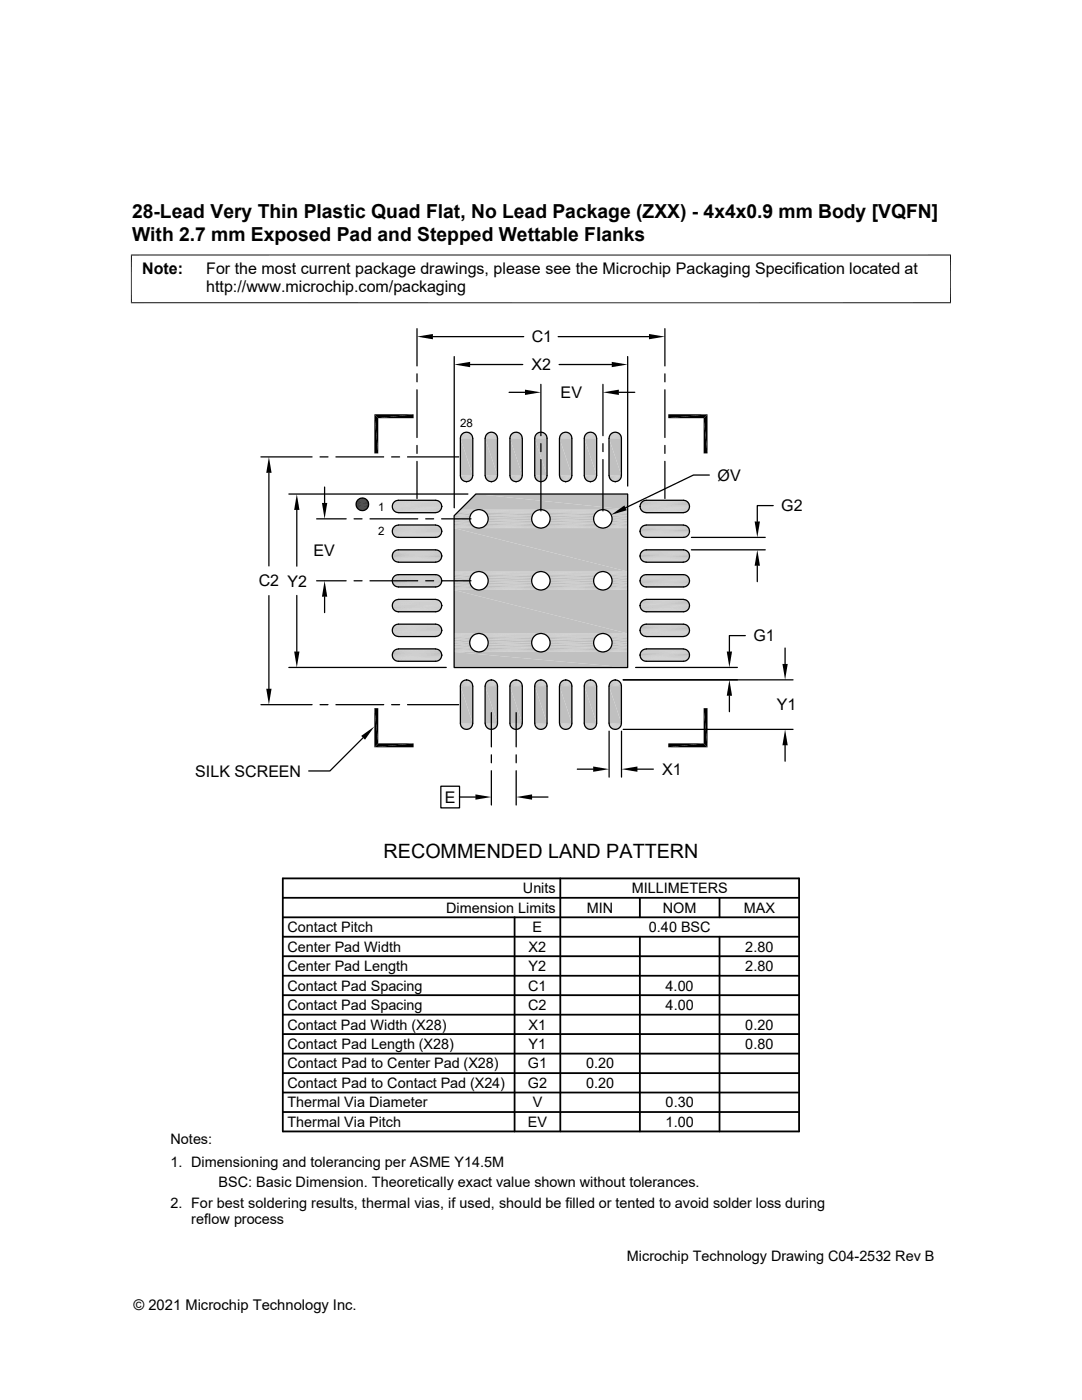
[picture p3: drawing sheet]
<svg xmlns="http://www.w3.org/2000/svg" width="216mm" height="279mm" viewBox="0 0 216 279" stroke-linecap="round" stroke-linejoin="round" font-family="sans-serif">
<g fill="#c0c0c0">
<path d="M95 98.6l30.2 3.1h-33.4z"/>
<path d="M95 98.6h30.2v3.1z"/>
</g>
<g fill="none" stroke="#c0c0c0" stroke-width=".2">
<path d="M90.6 105.1h4.1M90.6 105.3h4.5M90.6 105.4h4.8M90.6 102.9h3.2M91.5 102h3.2M91.7 101.8h3.4M91.8 101.7h3.6M95.7 105.4h12.1M95.7 101.7h12.1M96.1 105.3h11.3M96.1 101.8h11.3M96.4 105.1h10.7"/>
<path d="M96.4 102h10.7M108.1 105.4h12M108.1 101.7h12M108.4 105.3h11.4M108.4 101.8h11.4M108.8 105.1h10.7M108.8 102h10.7M120.5 101.7h4.7M120.5 105.4h4.7M120.8 105.3h4.4M120.8 101.8h4.4M121.1 105.1h4.1"/>
<path d="M121.1 102h4.1"/>
</g>
<path d="M90.6 104.9h3.8M91.2 102.2h3.2M96.7 102.2h10.1M96.7 104.9h10.1M109.1 102.2h10.1M109.1 104.9h10.1M121.4 102.2h3.8M121.4 104.9h3.8" fill="none" stroke="#c0c0c0" stroke-width=".23"/>
<path d="M90.6 103.1h3.2M90.6 104.7h3.6M91 102.4h3.2M96.9 102.4h9.7M96.9 104.7h9.7M109.3 102.4h9.6M109.3 104.7h9.6M121.7 102.4h3.5M121.7 104.7h3.5" fill="none" stroke="#c0c0c0" stroke-width=".28"/>
<path d="M90.6 104.4h3.4M90.7 102.7h3.3M97.2 102.7h9.2M97.2 104.4h9.2M109.5 104.4h9.2M109.5 102.7h9.2M121.9 104.4h3.3M121.9 102.7h3.3" fill="none" stroke="#c0c0c0" stroke-width=".3"/>
<g fill="none" stroke="#c0c0c0" stroke-width=".34">
<path d="M90.6 103.4h3.1M90.6 103.7h3.1M90.6 104.1h3.2M97.3 104.1h8.9M97.3 103h8.9M97.4 103.7h8.7M97.4 103.4h8.7M109.7 103h8.9M109.7 104.1h8.9M109.7 103.7h8.8M109.7 103.4h8.8M122 103h3.2"/>
<path d="M122 104.1h3.2M122.1 103.7h3.1M122.1 103.4h3.1"/>
</g>
<g fill="#c0c0c0">
<path d="M90.6 105.4l34.6 8.7h-34.6z"/>
<path d="M90.6 105.4h34.6v8.7z"/>
</g>
<g fill="none" stroke="#c0c0c0" stroke-width=".2">
<path d="M90.6 114.1h4.8M90.6 114.2h4.5M90.6 114.3h4.1M90.6 117.5h4.1M90.6 117.6h4.5M90.6 117.7h4.8M95.7 117.7h12.1M95.7 114.1h12.1M96.1 117.6h11.3M96.1 114.2h11.3M96.4 117.5h10.7M96.4 114.3h10.7"/>
<path d="M108.1 117.7h12M108.1 114.1h12M108.4 117.6h11.4M108.4 114.2h11.4M108.8 117.5h10.7M108.8 114.3h10.7M120.5 114.1h4.7M120.5 117.7h4.7M120.8 117.6h4.4M120.8 114.2h4.4M121.1 117.5h4.1M121.1 114.3h4.1"/>
</g>
<path d="M90.6 114.5h3.8M90.6 117.3h3.8M96.7 114.5h10.1M96.7 117.3h10.1M109.1 114.5h10.1M109.1 117.3h10.1M121.4 114.5h3.8M121.4 117.3h3.8" fill="none" stroke="#c0c0c0" stroke-width=".23"/>
<path d="M90.6 114.8h3.6M90.6 117h3.6M96.9 114.8h9.7M96.9 117h9.7M109.3 114.8h9.6M109.3 117h9.6M121.7 114.8h3.5M121.7 117h3.5" fill="none" stroke="#c0c0c0" stroke-width=".28"/>
<path d="M90.6 115.1h3.4M90.6 116.7h3.4M97.2 115.1h9.2M97.2 116.7h9.2M109.5 116.7h9.2M109.5 115.1h9.2M121.9 116.7h3.3M121.9 115.1h3.3" fill="none" stroke="#c0c0c0" stroke-width=".3"/>
<g fill="none" stroke="#c0c0c0" stroke-width=".34">
<path d="M90.6 115.4h3.2M90.6 115.7h3.1M90.6 116.1h3.1M90.6 116.4h3.2M97.3 116.4h8.9M97.3 115.4h8.9M97.4 116.1h8.7M97.4 115.7h8.7M109.7 115.4h8.9M109.7 116.4h8.9M109.7 116.1h8.8M109.7 115.7h8.8"/>
<path d="M122 115.4h3.2M122 116.4h3.2M122.1 116.1h3.1M122.1 115.7h3.1"/>
</g>
<g fill="#c0c0c0">
<path d="M90.6 117.8l34.6 8.6h-34.6z"/>
<path d="M90.6 117.8h34.6v8.6z"/>
</g>
<g fill="none" stroke="#c0c0c0" stroke-width=".2">
<path d="M90.6 126.5h4.8M90.6 126.6h4.5M90.6 126.7h4.1M90.6 129.8h4.1M90.6 130h4.5M90.6 130.1h4.8M95.7 130.1h12.1M95.7 126.5h12.1M96.1 130h11.3M96.1 126.6h11.3M96.4 129.8h10.7M96.4 126.7h10.7"/>
<path d="M108.1 130.1h12M108.1 126.5h12M108.4 130h11.4M108.4 126.6h11.4M108.8 129.8h10.7M108.8 126.7h10.7M120.5 126.5h4.7M120.5 130.1h4.7M120.8 130h4.4M120.8 126.6h4.4M121.1 129.8h4.1M121.1 126.7h4.1"/>
</g>
<path d="M90.6 126.9h3.8M90.6 129.6h3.8M96.7 126.9h10.1M96.7 129.6h10.1M109.1 126.9h10.1M109.1 129.6h10.1M121.4 126.9h3.8M121.4 129.6h3.8" fill="none" stroke="#c0c0c0" stroke-width=".23"/>
<path d="M90.6 127.2h3.6M90.6 129.4h3.6M96.9 127.2h9.7M96.9 129.4h9.7M109.3 127.2h9.6M109.3 129.4h9.6M121.7 127.2h3.5M121.7 129.4h3.5" fill="none" stroke="#c0c0c0" stroke-width=".28"/>
<path d="M90.6 127.4h3.4M90.6 129.1h3.4M97.2 127.4h9.2M97.2 129.1h9.2M109.5 129.1h9.2M109.5 127.4h9.2M121.9 129.1h3.3M121.9 127.4h3.3" fill="none" stroke="#c0c0c0" stroke-width=".3"/>
<g fill="none" stroke="#c0c0c0" stroke-width=".34">
<path d="M90.6 127.8h3.2M90.6 128.1h3.1M90.6 128.4h3.1M90.6 128.8h3.2M97.3 128.8h8.9M97.3 127.8h8.9M97.4 128.4h8.7M97.4 128.1h8.7M109.7 127.8h8.9M109.7 128.8h8.9M109.7 128.4h8.8M109.7 128.1h8.8"/>
<path d="M122 127.8h3.2M122 128.8h3.2M122.1 128.4h3.1M122.1 128.1h3.1"/>
</g>
<g fill="#c0c0c0">
<path d="M90.6 130.1l34.6 3.1h-34.6z"/>
<path d="M90.6 130.1h34.6v3.1z"/>
<path d="M92.9 86.3h.4z"/>
<path d="M97.9 86.3h.4z"/>
<path d="M102.8 86.3h.4z"/>
<path d="M107.7 86.3h.4z"/>
<path d="M112.7 86.3h.4z"/>
<path d="M117.6 86.3h.4z"/>
<path d="M122.6 86.3h.4z"/>
<path d="M122.5 86.3h.5z"/>
<path d="M112.6 86.3h.5z"/>
<path d="M107.7 86.3h.5z"/>
<path d="M102.7 86.3h.5z"/>
<path d="M97.8 86.3h.5z"/>
<path d="M122.3 86.3h.9z"/>
<path d="M122.5 86.3h.7z"/>
<path d="M117.4 86.3h.8z"/>
<path d="M117.6 86.3h.6z"/>
<path d="M112.5 86.3h.8z"/>
<path d="M112.6 86.3h.7z"/>
<path d="M107.5 86.3h.9z"/>
<path d="M107.7 86.3h.7z"/>
<path d="M102.6 86.3h.8z"/>
<path d="M102.7 86.3h.7z"/>
<path d="M97.6 86.3h.9z"/>
<path d="M97.8 86.3h.7z"/>
<path d="M92.7 86.3h.8z"/>
<path d="M92.9 86.3h.6z"/>
<path d="M117.3 86.3h1z"/>
<path d="M117.4 86.3h.9z"/>
<path d="M112.4 86.3h.9z"/>
<path d="M102.5 86.3h.9z"/>
<path d="M92.6 86.3h1z"/>
<path d="M92.7 86.3h.9z"/>
<path d="M122.2 86.4h1.2z"/>
<path d="M122.3 86.3l1.1 .1z"/>
<path d="M117.2 86.4h1.2z"/>
<path d="M117.3 86.3l1.1 .1z"/>
<path d="M112.3 86.4h1.2z"/>
<path d="M112.4 86.3l1.1 .1z"/>
<path d="M107.3 86.4h1.2z"/>
<path d="M107.5 86.3l1 .1z"/>
<path d="M102.4 86.4h1.2z"/>
<path d="M102.5 86.3l1.1 .1z"/>
<path d="M97.4 86.4h1.3z"/>
<path d="M97.6 86.3l1.1 .1z"/>
<path d="M92.5 86.4h1.2z"/>
<path d="M92.6 86.3l1.1 .1z"/>
<path d="M122.1 86.4h1.3z"/>
<path d="M117.1 86.4h1.4z"/>
<path d="M117.2 86.4h1.3z"/>
<path d="M112.2 86.4h1.4z"/>
<path d="M112.3 86.4h1.3z"/>
<path d="M107.3 86.4h1.3z"/>
<path d="M102.3 86.4h1.4z"/>
<path d="M102.4 86.4h1.3z"/>
<path d="M97.3 86.4h1.4z"/>
<path d="M92.4 86.4h1.4z"/>
<path d="M92.5 86.4h1.3z"/>
<path d="M122.1 86.4l1.4 .1h-1.5z"/>
<path d="M122.1 86.4l1.4 .1z"/>
<path d="M117 86.5h1.6z"/>
<path d="M117.1 86.4l1.5 .1z"/>
<path d="M112.1 86.5h1.6z"/>
<path d="M112.2 86.4l1.5 .1z"/>
<path d="M107.1 86.5h1.6z"/>
<path d="M107.3 86.4l1.4 .1z"/>
<path d="M102.2 86.5h1.6z"/>
<path d="M102.3 86.4l1.5 .1z"/>
<path d="M97.3 86.4l1.5 .1h-1.5z"/>
<path d="M97.3 86.4l1.5 .1z"/>
<path d="M92.3 86.5h1.6z"/>
<path d="M92.4 86.4l1.5 .1z"/>
<path d="M121.9 86.6h1.7z"/>
<path d="M122 86.5l1.6 .1z"/>
<path d="M117 86.5l1.7 .1h-1.8z"/>
<path d="M117 86.5l1.7 .1z"/>
<path d="M112.1 86.5l1.6 .1h-1.7z"/>
<path d="M112.1 86.5l1.6 .1z"/>
<path d="M107.1 86.5l1.7 .1h-1.7z"/>
<path d="M107.1 86.5l1.7 .1z"/>
<path d="M102.2 86.5l1.6 .1h-1.7z"/>
<path d="M102.2 86.5l1.6 .1z"/>
<path d="M97.3 86.5l1.6 .1h-1.7z"/>
<path d="M97.3 86.5l1.6 .1z"/>
<path d="M92.3 86.5l1.7 .1h-1.8z"/>
<path d="M92.3 86.5l1.7 .1z"/>
<path d="M121.9 86.6l1.8 .1z"/>
<path d="M116.9 86.6l1.9 .1z"/>
<path d="M112 86.6l1.8 .1z"/>
<path d="M107.1 86.6l1.8 .1z"/>
<path d="M102.1 86.6l1.8 .1z"/>
<path d="M97.1 86.7h1.9z"/>
<path d="M97.2 86.6l1.8 .1z"/>
<path d="M92.2 86.6l1.8 .1z"/>
</g>
<path d="M121.7 86.7h2.1" fill="none" stroke="#c0c0c0" stroke-width=".2"/>
<path d="M121.8 86.7h1.9l.1 .1z" fill="#c0c0c0"/>
<path d="M116.8 86.7h2" fill="none" stroke="#c0c0c0" stroke-width=".2"/>
<path d="M116.9 86.7h1.9v.1z" fill="#c0c0c0"/>
<path d="M111.8 86.7h2.1" fill="none" stroke="#c0c0c0" stroke-width=".2"/>
<path d="M111.9 86.7h1.9l.1 .1z" fill="#c0c0c0"/>
<path d="M106.9 86.7h2" fill="none" stroke="#c0c0c0" stroke-width=".2"/>
<path d="M107 86.7h1.9v.1z" fill="#c0c0c0"/>
<path d="M102 86.7h2" fill="none" stroke="#c0c0c0" stroke-width=".2"/>
<path d="M102 86.7h1.9l.1 .1z" fill="#c0c0c0"/>
<path d="M97 86.7h2.1" fill="none" stroke="#c0c0c0" stroke-width=".2"/>
<path d="M97.1 86.7h1.9l.1 .1z" fill="#c0c0c0"/>
<path d="M92.1 86.7h2" fill="none" stroke="#c0c0c0" stroke-width=".2"/>
<path d="M92.2 86.7h1.8l.1 .1z" fill="#c0c0c0"/>
<g fill="none" stroke="#c0c0c0" stroke-width=".2">
<path d="M91.9 87.2h2.4M91.9 87.1h2.4M91.9 86.9h2.3M91.9 87h2.4M92 86.8h2.2M96.8 87.2h2.5M96.8 87.1h2.5M96.9 87h2.3M96.9 86.9h2.3M97 86.8h2.1M101.8 87.1h2.4M101.8 87.2h2.4"/>
<path d="M101.8 86.9h2.3M101.8 87h2.3M101.9 86.8h2.2M106.7 87.2h2.5M106.7 87.1h2.4M106.8 87h2.3M106.8 86.9h2.3M106.9 86.8h2.1M111.7 87.1h2.4M111.7 87.2h2.4M111.7 87h2.3M111.7 86.9h2.3"/>
<path d="M111.8 86.8h2.1M116.6 87.1h2.4M116.6 87.2h2.4M116.7 86.9h2.3M116.7 87h2.3M116.8 86.8h2.1M121.5 87.2h2.5M121.5 87.1h2.5M121.6 87h2.3M121.6 86.9h2.3M121.7 86.8h2.1"/>
</g>
<path d="M91.9 87.4h2.4M96.8 87.4h2.5M101.7 87.4h2.5M106.7 87.4h2.5M111.6 87.4h2.5M116.6 87.4h2.5M121.5 87.4h2.5" fill="none" stroke="#c0c0c0" stroke-width=".21"/>
<g fill="#c0c0c0">
<path d="M121.5 87.5l2.5 7.4h-2.5z"/>
<path d="M121.5 87.5h2.5v7.4z"/>
<path d="M116.6 87.5l2.5 7.4h-2.5z"/>
<path d="M116.6 87.5h2.5v7.4z"/>
<path d="M111.6 87.5l2.5 7.4h-2.5z"/>
<path d="M111.6 87.5h2.5v7.4z"/>
<path d="M106.7 87.5l2.5 7.4h-2.5z"/>
<path d="M106.7 87.5h2.5v7.4z"/>
<path d="M101.7 87.5l2.5 7.4h-2.5z"/>
<path d="M101.7 87.5h2.5v7.4z"/>
<path d="M96.8 87.5l2.5 7.4h-2.5z"/>
<path d="M96.8 87.5h2.5v7.4z"/>
<path d="M91.9 87.5l2.4 7.4h-2.4z"/>
<path d="M91.9 87.5h2.4v7.4z"/>
</g>
<path d="M91.9 95h2.4M96.8 95h2.5M101.7 95h2.5M106.7 95h2.5M111.6 95h2.5M116.6 95h2.5M121.5 95h2.5" fill="none" stroke="#c0c0c0" stroke-width=".25"/>
<path d="M91.9 95.3h2.4M96.8 95.3h2.5M101.8 95.3h2.4M106.7 95.3h2.4M111.7 95.3h2.4M116.6 95.3h2.4M121.5 95.3h2.5" fill="none" stroke="#c0c0c0" stroke-width=".23"/>
<path d="M91.9 95.5h2.3M96.9 95.5h2.3M101.8 95.5h2.3M106.8 95.5h2.3M111.7 95.5h2.3M116.7 95.5h2.3M121.6 95.5h2.3" fill="none" stroke="#c0c0c0" stroke-width=".21"/>
<path d="M121.7 95.6l1.9 .2h-1.7z" fill="#c0c0c0"/>
<path d="M121.7 95.7h2.1" fill="none" stroke="#c0c0c0" stroke-width=".2"/>
<path d="M116.8 95.6l1.9 .2h-1.8z" fill="#c0c0c0"/>
<path d="M116.8 95.7h2.1" fill="none" stroke="#c0c0c0" stroke-width=".2"/>
<path d="M111.8 95.6l1.9 .2h-1.7z" fill="#c0c0c0"/>
<path d="M111.8 95.7h2.1" fill="none" stroke="#c0c0c0" stroke-width=".2"/>
<path d="M106.9 95.6l1.9 .2h-1.7z" fill="#c0c0c0"/>
<path d="M106.9 95.7h2.1" fill="none" stroke="#c0c0c0" stroke-width=".2"/>
<path d="M102 95.6l1.9 .2h-1.8z" fill="#c0c0c0"/>
<path d="M102 95.7h2" fill="none" stroke="#c0c0c0" stroke-width=".2"/>
<path d="M97 95.6l1.9 .2h-1.7z" fill="#c0c0c0"/>
<path d="M97 95.7h2.1" fill="none" stroke="#c0c0c0" stroke-width=".2"/>
<path d="M92.1 95.6l1.9 .2h-1.8z" fill="#c0c0c0"/>
<path d="M92.1 95.7h2" fill="none" stroke="#c0c0c0" stroke-width=".2"/>
<g fill="#c0c0c0">
<path d="M121.9 95.8l1.5 .1h-1.3z"/>
<path d="M121.9 95.8h1.7l-.2 .1z"/>
<path d="M116.9 95.8l1.6 .1h-1.4z"/>
<path d="M116.9 95.8h1.8l-.2 .1z"/>
<path d="M112 95.8l1.6 .1h-1.4z"/>
<path d="M112 95.8h1.7l-.1 .1z"/>
<path d="M107.1 95.8l1.5 .1h-1.3z"/>
<path d="M107.1 95.8h1.7l-.2 .1z"/>
<path d="M102.1 95.8l1.6 .1h-1.4z"/>
<path d="M102.1 95.8h1.8l-.2 .1z"/>
<path d="M97.2 95.8l1.5 .1h-1.4z"/>
<path d="M97.2 95.8h1.7l-.2 .1z"/>
<path d="M92.2 95.8l1.6 .1h-1.4z"/>
<path d="M92.2 95.8h1.8l-.2 .1z"/>
<path d="M122.1 95.9l1.1 .1z"/>
<path d="M122.1 95.9h1.3l-.2 .1z"/>
<path d="M117.1 95.9l1.2 .1z"/>
<path d="M117.1 95.9h1.4l-.2 .1z"/>
<path d="M112.2 95.9l1.1 .1z"/>
<path d="M112.2 95.9h1.4l-.3 .1z"/>
<path d="M107.3 95.9l1.1 .1z"/>
<path d="M107.3 95.9h1.3l-.2 .1z"/>
<path d="M102.3 95.9l1.2 .1z"/>
<path d="M102.3 95.9h1.4l-.2 .1z"/>
<path d="M97.3 95.9l1.2 .1z"/>
<path d="M97.3 95.9h1.4l-.2 .1z"/>
<path d="M92.4 95.9l1.2 .1z"/>
<path d="M92.4 95.9h1.4l-.2 .1z"/>
<path d="M92.9 96.1h.4z"/>
<path d="M97.8 96.1h.5z"/>
<path d="M102.7 96.1h.5z"/>
<path d="M107.7 96.1h.5z"/>
<path d="M112.6 96.1h.5z"/>
<path d="M117.6 96.1h.5z"/>
<path d="M122.5 96.1h.5z"/>
<path d="M122.3 96l.7 .1z"/>
<path d="M122.3 96h.9z"/>
<path d="M117.3 96l.8 .1z"/>
<path d="M117.3 96h1z"/>
<path d="M112.4 96l.7 .1z"/>
<path d="M112.4 96h.9z"/>
<path d="M107.5 96l.7 .1z"/>
<path d="M107.5 96h.9z"/>
<path d="M102.5 96l.7 .1z"/>
<path d="M102.5 96h1z"/>
<path d="M97.6 96l.7 .1z"/>
<path d="M97.6 96h.9z"/>
<path d="M92.6 96l.7 .1z"/>
<path d="M92.6 96h1z"/>
</g>
<g fill="none" stroke="#c0c0c0" stroke-width=".2">
<path d="M78.9 100h8.6M79.1 99.9h8.2M128.2 100h8.9M128.5 99.9h8.3M128.7 99.9h7.9M78.3 101.3h9.8M78.3 106.2h9.8M78.3 111.2h9.8M78.3 116.1h9.8M78.3 101.4h9.8M78.3 106.4h9.8M78.3 111.3h9.8"/>
<path d="M78.3 116.2h9.8M78.3 101.5h9.8M78.3 106.5h9.8M78.3 111.4h9.8M78.3 116.4h9.8M78.3 100.6h9.8M78.3 105.5h9.8M78.3 110.4h9.8M78.3 115.4h9.8M78.4 101.6h9.7M78.4 106.6h9.7M78.4 111.5h9.7"/>
<path d="M78.4 116.4h9.7M78.4 100.4h9.6M78.4 105.3h9.6M78.4 110.3h9.6M78.4 115.2h9.6M78.4 101.7h9.6M78.4 106.7h9.6M78.4 111.6h9.6M78.4 116.6h9.6M78.5 101.8h9.4M78.5 106.8h9.4M78.5 111.7h9.4"/>
<path d="M78.5 116.6h9.4M78.5 100.2h9.4M78.5 105.1h9.4M78.5 110.1h9.4M78.5 115h9.4M78.5 120h9.4M78.6 101.9h9.3M78.6 106.8h9.3M78.6 111.8h9.3M78.6 116.7h9.3M78.6 102h9.2M78.6 106.9h9.2"/>
<path d="M78.6 111.9h9.2M78.6 116.8h9.2M78.7 100.1h9M78.7 105h9M78.7 110h9M78.7 114.9h9M78.7 119.8h9M78.7 102.1h9M78.7 107h9M78.7 112h9M78.7 116.9h9M78.8 102.1h8.8"/>
<path d="M78.8 107.1h8.8M78.8 112h8.8M78.8 117h8.8M78.9 102.2h8.6M78.9 107.1h8.6M78.9 112.1h8.6M78.9 117h8.6M78.9 104.9h8.6M78.9 109.9h8.6M78.9 114.8h8.6M78.9 119.7h8.6M79 102.2h8.4"/>
<path d="M79 107.2h8.4M79 117.1h8.4M79.1 104.8h8.2M79.1 109.8h8.2M79.1 114.7h8.2M79.1 119.7h8.2M79.1 102.3h8.2M79.1 112.2h8.2M79.2 102.3h7.9M79.2 107.2h7.9M79.2 112.2h7.9M79.2 117.1h7.9"/>
<path d="M79.3 109.7h7.8M79.3 114.7h7.8M79.3 119.6h7.8M127.7 101.3h9.9M127.7 101.4h9.9M127.7 106.2h9.9M127.7 106.4h9.9M127.7 111.2h9.9M127.7 111.3h9.9M127.7 116.1h9.9M127.7 116.2h9.9M127.8 101.5h9.7"/>
<path d="M127.8 106.5h9.7M127.8 111.4h9.7M127.8 116.4h9.7M127.8 101.6h9.7M127.8 106.6h9.7M127.8 111.5h9.7M127.9 101.7h9.5M127.9 106.7h9.5M127.9 111.6h9.5M127.9 116.6h9.5M127.9 101.8h9.5M127.9 106.8h9.5"/>
<path d="M127.9 111.7h9.5M127.9 100.3h9.5M127.9 105.2h9.5M127.9 110.2h9.5M127.9 115.1h9.5M128 101.9h9.3M128 106.8h9.3M128 111.8h9.3M128 116.7h9.3M128.1 102h9.1M128.1 106.9h9.1M128.1 111.9h9.1"/>
<path d="M128.1 116.8h9.1M128.1 100.1h9.1M128.1 105.1h9.1M128.1 110h9.1M128.1 115h9.1M128.1 119.9h9.1M128.2 102.1h9M128.2 107h9M128.2 112h9M128.2 116.9h9M128.2 102.1h8.8M128.2 107.1h8.8"/>
<path d="M128.2 112h8.8M128.2 117h8.8M128.2 104.9h8.9M128.2 109.9h8.9M128.2 114.8h8.9M128.2 119.8h8.9M128.3 102.2h8.7M128.3 107.1h8.7M128.3 112.1h8.7M128.3 117h8.7M128.5 104.8h8.3M128.5 109.8h8.3"/>
<path d="M128.5 114.7h8.3M128.5 119.7h8.3M128.5 102.2h8.3M128.5 107.2h8.3M128.5 117.1h8.3M128.5 102.3h8.3M128.5 112.2h8.3M128.7 102.3h7.9M128.7 107.2h7.9M128.7 112.2h7.9M128.7 117.1h7.9M128.7 104.8h7.9"/>
<path d="M128.7 109.7h7.9M128.7 114.7h7.9M128.7 119.6h7.9M78.3 120.5h9.8M78.3 121.1h9.8M78.3 126h9.8M78.3 131h9.8M78.3 121.2h9.8M78.3 126.1h9.8M78.3 131.1h9.8M78.3 121.3h9.8M78.3 126.2h9.8"/>
<path d="M78.3 131.2h9.8M78.3 125.3h9.8M78.3 130.2h9.8M78.4 121.4h9.7M78.4 126.3h9.7M78.4 131.3h9.7M78.4 120.1h9.6M78.4 125.1h9.6M78.4 130h9.6M78.4 121.5h9.6M78.4 126.4h9.6M78.4 131.4h9.6"/>
<path d="M78.5 121.6h9.4M78.5 126.5h9.4M78.5 131.5h9.4M78.5 124.9h9.4M78.5 129.9h9.4M78.6 121.7h9.3M78.6 126.6h9.3M78.6 131.6h9.3M78.6 121.8h9.2M78.6 126.7h9.2M78.6 131.6h9.2M78.7 124.8h9"/>
<path d="M78.7 129.7h9M78.7 121.8h9M78.7 126.8h9M78.7 131.7h9M78.8 121.9h8.8M78.8 126.9h8.8M78.8 131.8h8.8M78.9 122h8.6M78.9 126.9h8.6M78.9 131.8h8.6M78.9 124.7h8.6M78.9 129.6h8.6"/>
<path d="M79 122h8.4M79 126.9h8.4M79 131.9h8.4M79.1 124.6h8.2M79.1 129.6h8.2M79.1 131.9h8.2M79.2 122.1h7.9M79.2 127h7.9M79.3 124.6h7.8M79.3 129.5h7.8M79.3 127h7.8M127.7 121.1h9.9"/>
<path d="M127.7 121.2h9.9M127.7 126h9.9M127.7 126.1h9.9M127.7 131h9.9M127.7 131.1h9.9M127.8 121.3h9.7M127.8 126.2h9.7M127.8 131.2h9.7M127.8 121.4h9.7M127.8 126.3h9.7M127.8 131.3h9.7M127.9 121.5h9.5"/>
<path d="M127.9 126.4h9.5M127.9 131.4h9.5M127.9 121.6h9.5M127.9 126.5h9.5M127.9 131.5h9.5M127.9 120.1h9.5M127.9 125h9.5M127.9 130h9.5M128 121.7h9.3M128 126.6h9.3M128 131.6h9.3M128.1 121.8h9.1"/>
<path d="M128.1 126.7h9.1M128.1 131.6h9.1M128.1 124.9h9.1M128.1 129.8h9.1M128.2 121.8h9M128.2 126.8h9M128.2 131.7h9M128.2 121.9h8.8M128.2 126.9h8.8M128.2 131.8h8.8M128.2 124.7h8.9M128.2 129.7h8.9"/>
<path d="M128.3 122h8.7M128.3 126.9h8.7M128.3 131.8h8.7M128.5 124.6h8.3M128.5 129.6h8.3M128.5 122h8.3M128.5 126.9h8.3M128.5 131.9h8.3M128.7 122.1h7.9M128.7 127h7.9M128.7 124.6h7.9M128.7 129.5h7.9"/>
<path d="M128.8 127h7.8"/>
</g>
<g fill="none" stroke="#c0c0c0" stroke-width=".21">
<path d="M78.3 101h9.9M78.3 105.9h9.9M78.3 110.8h9.9M78.3 115.8h9.9M78.3 101.2h9.9M78.3 106.1h9.9M78.3 116h9.9M78.3 100.8h9.8M78.3 105.7h9.8M78.3 110.6h9.8M78.3 115.6h9.8M127.7 101.2h9.9"/>
<path d="M127.7 106.1h9.9M127.7 116h9.9M127.8 100.5h9.7M127.8 105.4h9.7M127.8 110.4h9.7M127.8 115.3h9.7M78.3 125.7h9.9M78.3 130.6h9.9M78.3 121h9.9M78.3 125.9h9.9M78.3 130.9h9.9M78.3 125.5h9.8"/>
<path d="M78.3 130.4h9.8M78.3 120.3h9.8M127.7 121h9.9M127.7 125.9h9.9M127.7 130.9h9.9M127.8 120.3h9.7M127.8 125.2h9.7M127.8 130.2h9.7"/>
</g>
<g fill="none" stroke="#c0c0c0" stroke-width=".23">
<path d="M78.3 111.1h9.9M127.7 101h9.9M127.7 110.8h9.9M127.7 115.8h9.9M127.7 111.1h9.9M127.7 100.7h9.9M127.7 105.7h9.9M127.7 110.6h9.9M127.7 115.6h9.9M78.3 120.7h9.9M127.7 125.7h9.9M127.7 120.5h9.9"/>
<path d="M127.7 125.4h9.9M127.7 130.4h9.9"/>
</g>
<path d="M127.7 105.9h9.9M127.7 120.7h9.9M127.7 130.6h9.9" fill="none" stroke="#c0c0c0" stroke-width=".25"/>
<g fill="#c0c0c0">
<path d="M92.9 135.7h.4z"/>
<path d="M97.8 135.7h.5z"/>
<path d="M102.7 135.7h.5z"/>
<path d="M107.7 135.7h.5z"/>
<path d="M112.6 135.7h.5z"/>
<path d="M117.6 135.7h.5z"/>
<path d="M122.5 135.7h.5z"/>
<path d="M122.3 135.8h.9z"/>
<path d="M122.5 135.7l.7 .1z"/>
<path d="M117.3 135.8h1z"/>
<path d="M117.6 135.7l.7 .1z"/>
<path d="M112.4 135.8h.9z"/>
<path d="M112.6 135.7l.7 .1z"/>
<path d="M107.5 135.8h.9z"/>
<path d="M107.7 135.7l.7 .1z"/>
<path d="M102.5 135.8h1z"/>
<path d="M102.7 135.7l.8 .1z"/>
<path d="M97.6 135.8h.9z"/>
<path d="M97.8 135.7l.7 .1z"/>
<path d="M92.6 135.8h1z"/>
<path d="M92.9 135.7l.7 .1z"/>
<path d="M122.1 135.9l.2-.1 1.1 .1z"/>
<path d="M122.3 135.8l1.1 .1z"/>
<path d="M117.1 135.9l.2-.1 1.2 .1z"/>
<path d="M117.3 135.8l1.2 .1z"/>
<path d="M112.2 135.9l.2-.1 1.2 .1z"/>
<path d="M112.4 135.8l1.2 .1z"/>
<path d="M107.3 135.9l.2-.1 1.1 .1z"/>
<path d="M107.5 135.8l1.1 .1z"/>
<path d="M102.3 135.9l.2-.1 1.2 .1z"/>
<path d="M102.5 135.8l1.2 .1z"/>
<path d="M97.3 135.9l.3-.1 1.1 .1z"/>
<path d="M97.6 135.8l1.1 .1z"/>
<path d="M92.4 135.9l.2-.1 1.2 .1z"/>
<path d="M92.6 135.8l1.2 .1z"/>
<path d="M121.9 136l.2-.1 1.5 .1z"/>
<path d="M122.1 135.9h1.3l.2 .1z"/>
<path d="M116.9 136l.2-.1 1.6 .1z"/>
<path d="M117.1 135.9h1.4l.2 .1z"/>
<path d="M112 136l.2-.1 1.5 .1z"/>
<path d="M112.2 135.9h1.4l.1 .1z"/>
<path d="M107.1 136l.2-.1 1.5 .1z"/>
<path d="M107.3 135.9h1.3l.2 .1z"/>
<path d="M102.1 136l.2-.1 1.6 .1z"/>
<path d="M102.3 135.9h1.4l.2 .1z"/>
<path d="M97.2 136l.1-.1 1.6 .1z"/>
<path d="M97.3 135.9h1.4l.2 .1z"/>
<path d="M92.2 136l.2-.1 1.6 .1z"/>
<path d="M92.4 135.9h1.4l.2 .1z"/>
</g>
<path d="M121.7 136.1h2.1" fill="none" stroke="#c0c0c0" stroke-width=".2"/>
<path d="M121.9 136h1.7l.2 .2z" fill="#c0c0c0"/>
<path d="M116.8 136.1h2.1" fill="none" stroke="#c0c0c0" stroke-width=".2"/>
<path d="M116.9 136h1.8l.2 .2z" fill="#c0c0c0"/>
<path d="M111.8 136.1h2.1" fill="none" stroke="#c0c0c0" stroke-width=".2"/>
<path d="M112 136h1.7l.2 .2z" fill="#c0c0c0"/>
<path d="M106.9 136.1h2.1" fill="none" stroke="#c0c0c0" stroke-width=".2"/>
<path d="M107.1 136h1.7l.2 .2z" fill="#c0c0c0"/>
<path d="M102 136.1h2" fill="none" stroke="#c0c0c0" stroke-width=".2"/>
<path d="M102.1 136h1.8l.1 .2z" fill="#c0c0c0"/>
<path d="M97 136.1h2.1" fill="none" stroke="#c0c0c0" stroke-width=".2"/>
<path d="M97.2 136h1.7l.2 .2z" fill="#c0c0c0"/>
<path d="M92.1 136.1h2" fill="none" stroke="#c0c0c0" stroke-width=".2"/>
<path d="M92.2 136h1.8l.1 .2z" fill="#c0c0c0"/>
<path d="M91.9 136.3h2.3M96.9 136.3h2.3M101.8 136.3h2.3M106.8 136.3h2.3M111.7 136.3h2.3M116.7 136.3h2.3M121.6 136.3h2.3" fill="none" stroke="#c0c0c0" stroke-width=".21"/>
<path d="M91.9 136.6h2.4M96.8 136.6h2.5M101.8 136.6h2.4M106.7 136.6h2.4M111.7 136.6h2.4M116.6 136.6h2.4M121.5 136.6h2.5" fill="none" stroke="#c0c0c0" stroke-width=".23"/>
<path d="M91.9 136.8h2.4M96.8 136.8h2.5M101.7 136.8h2.5M106.7 136.8h2.5M111.6 136.8h2.5M116.6 136.8h2.5M121.5 136.8h2.5" fill="none" stroke="#c0c0c0" stroke-width=".25"/>
<g fill="#c0c0c0">
<path d="M121.5 136.9l2.5 7.4h-2.5z"/>
<path d="M121.5 136.9h2.5v7.4z"/>
<path d="M116.6 136.9l2.5 7.4h-2.5z"/>
<path d="M116.6 136.9h2.5v7.4z"/>
<path d="M111.6 136.9l2.5 7.4h-2.5z"/>
<path d="M111.6 136.9h2.5v7.4z"/>
<path d="M106.7 136.9l2.5 7.4h-2.5z"/>
<path d="M106.7 136.9h2.5v7.4z"/>
<path d="M101.7 136.9l2.5 7.4h-2.5z"/>
<path d="M101.7 136.9h2.5v7.4z"/>
<path d="M96.8 136.9l2.5 7.4h-2.5z"/>
<path d="M96.8 136.9h2.5v7.4z"/>
<path d="M91.9 136.9l2.4 7.4h-2.4z"/>
<path d="M91.9 136.9h2.4v7.4z"/>
</g>
<path d="M91.9 144.4h2.4M96.8 144.4h2.5M101.7 144.4h2.5M106.7 144.4h2.5M111.6 144.4h2.5M116.6 144.4h2.5M121.5 144.4h2.5" fill="none" stroke="#c0c0c0" stroke-width=".21"/>
<g fill="none" stroke="#c0c0c0" stroke-width=".2">
<path d="M91.9 144.6h2.4M91.9 144.7h2.4M91.9 144.8h2.4M91.9 144.9h2.3M92 145h2.2M96.8 144.6h2.5M96.8 144.7h2.5M96.9 144.8h2.3M96.9 144.9h2.3M97 145h2.1M101.8 144.6h2.4M101.8 144.7h2.4"/>
<path d="M101.8 144.8h2.3M101.9 144.9h2.2M101.9 145h2.2M106.7 144.6h2.4M106.7 144.7h2.4M106.8 144.8h2.3M106.8 144.9h2.3M106.8 145h2.2M111.7 144.6h2.4M111.7 144.7h2.4M111.7 144.8h2.3M111.7 144.9h2.3"/>
<path d="M111.8 145h2.1M116.6 144.6h2.4M116.6 144.7h2.4M116.6 144.8h2.4M116.7 144.9h2.3M116.8 145h2.1M121.5 144.6h2.5M121.6 144.7h2.4M121.6 144.8h2.3M121.6 144.9h2.3M121.7 145h2.1"/>
</g>
<path d="M121.7 145l2 .1h-1.9z" fill="#c0c0c0"/>
<path d="M121.7 145.1h2.1" fill="none" stroke="#c0c0c0" stroke-width=".2"/>
<path d="M116.8 145l2 .1h-1.9z" fill="#c0c0c0"/>
<path d="M116.8 145.1h2.1" fill="none" stroke="#c0c0c0" stroke-width=".2"/>
<path d="M111.8 145l2 .1h-1.9z" fill="#c0c0c0"/>
<path d="M111.8 145.1h2.1" fill="none" stroke="#c0c0c0" stroke-width=".2"/>
<path d="M106.9 145l2 .1h-1.9z" fill="#c0c0c0"/>
<path d="M106.9 145.1h2.1" fill="none" stroke="#c0c0c0" stroke-width=".2"/>
<path d="M102 145l1.9 .1h-1.9z" fill="#c0c0c0"/>
<path d="M102 145.1h2" fill="none" stroke="#c0c0c0" stroke-width=".2"/>
<path d="M97 145l2 .1h-1.9z" fill="#c0c0c0"/>
<path d="M97 145.1h2.1" fill="none" stroke="#c0c0c0" stroke-width=".2"/>
<path d="M92.1 145l1.9 .1h-1.8z" fill="#c0c0c0"/>
<path d="M92.1 145.1h2" fill="none" stroke="#c0c0c0" stroke-width=".2"/>
<g fill="#c0c0c0">
<path d="M121.8 145.1l1.8 .1z"/>
<path d="M121.8 145.1h1.9z"/>
<path d="M116.9 145.1l1.8 .1z"/>
<path d="M116.9 145.1h1.9z"/>
<path d="M111.9 145.1l1.8 .1z"/>
<path d="M111.9 145.1h1.9z"/>
<path d="M107 145.1l1.8 .1z"/>
<path d="M107 145.1h1.9z"/>
<path d="M102 145.1l1.9 .1z"/>
<path d="M102 145.1h1.9z"/>
<path d="M97.1 145.1l1.8 .1z"/>
<path d="M97.1 145.1h1.9z"/>
<path d="M92.2 145.1l1.8 .1z"/>
<path d="M92.2 145.1h1.8z"/>
<path d="M121.9 145.2l1.6 .1z"/>
<path d="M121.9 145.2h1.7z"/>
<path d="M116.9 145.2l1.7 .1z"/>
<path d="M116.9 145.2h1.8z"/>
<path d="M112 145.2l1.7 .1z"/>
<path d="M112 145.2h1.7z"/>
<path d="M107.1 145.2l1.6 .1z"/>
<path d="M107.1 145.2h1.7z"/>
<path d="M102.1 145.2l1.7 .1z"/>
<path d="M102.1 145.2h1.8z"/>
<path d="M97.2 145.2l1.6 .1z"/>
<path d="M97.2 145.2h1.7z"/>
<path d="M92.2 145.2l1.7 .1z"/>
<path d="M92.2 145.2h1.8z"/>
<path d="M122 145.3l1.4 .1z"/>
<path d="M122 145.3h1.5z"/>
<path d="M117 145.3l1.5 .1z"/>
<path d="M117 145.3h1.6z"/>
<path d="M112.1 145.3l1.5 .1z"/>
<path d="M112.1 145.3h1.6z"/>
<path d="M107.1 145.3l1.5 .1z"/>
<path d="M107.1 145.3h1.6z"/>
<path d="M102.2 145.3l1.5 .1z"/>
<path d="M102.2 145.3h1.6z"/>
<path d="M97.2 145.3l1.5 .1z"/>
<path d="M97.2 145.3h1.6z"/>
<path d="M92.3 145.3l1.5 .1z"/>
<path d="M92.3 145.3h1.6z"/>
<path d="M122.1 145.4h1.3z"/>
<path d="M117.1 145.4h1.3z"/>
<path d="M117.1 145.4h1.4z"/>
<path d="M112.2 145.4h1.3z"/>
<path d="M112.2 145.4h1.4z"/>
<path d="M107.3 145.4h1.2z"/>
<path d="M107.3 145.4h1.3z"/>
<path d="M102.3 145.4h1.3z"/>
<path d="M102.3 145.4h1.4z"/>
<path d="M97.4 145.4h1.2z"/>
<path d="M97.4 145.4h1.3z"/>
<path d="M92.4 145.4h1.3z"/>
<path d="M92.4 145.4h1.4z"/>
<path d="M122.2 145.4l1 .1z"/>
<path d="M122.2 145.4h1.2z"/>
<path d="M117.2 145.4l1.1 .1z"/>
<path d="M117.2 145.4h1.2z"/>
<path d="M112.2 145.4l1.1 .1z"/>
<path d="M107.3 145.4l1.1 .1z"/>
<path d="M102.4 145.4l1.1 .1z"/>
<path d="M102.4 145.4h1.2z"/>
<path d="M97.4 145.4l1.1 .1z"/>
<path d="M92.5 145.4l1.1 .1z"/>
<path d="M92.5 145.4h1.2z"/>
<path d="M122.3 145.5h.9z"/>
<path d="M117.3 145.5h.9z"/>
<path d="M117.3 145.5h1z"/>
<path d="M112.4 145.5h.9z"/>
<path d="M107.5 145.5h.8z"/>
<path d="M107.5 145.5h.9z"/>
<path d="M102.5 145.5h.9z"/>
<path d="M102.5 145.5h1z"/>
<path d="M97.6 145.5h.8z"/>
<path d="M97.6 145.5h.9z"/>
<path d="M92.6 145.5h.9z"/>
<path d="M92.6 145.5h1z"/>
<path d="M122.3 145.5h.7z"/>
<path d="M117.4 145.5h.7z"/>
<path d="M117.4 145.5h.8z"/>
<path d="M112.5 145.5h.6z"/>
<path d="M112.5 145.5h.8z"/>
<path d="M107.5 145.5h.7z"/>
<path d="M102.6 145.5h.6z"/>
<path d="M102.6 145.5h.8z"/>
<path d="M97.6 145.5h.7z"/>
<path d="M92.7 145.5h.6z"/>
<path d="M92.7 145.5h.8z"/>
<path d="M92.9 145.6h.4z"/>
<path d="M97.8 145.6h.4z"/>
<path d="M102.8 145.6h.4z"/>
<path d="M107.7 145.6h.4z"/>
<path d="M112.6 145.6h.5z"/>
<path d="M117.6 145.6h.4z"/>
<path d="M122.6 145.6h.4z"/>
<path d="M122.5 145.5l.5 .1z"/>
<path d="M122.5 145.5h.5z"/>
<path d="M117.6 145.5l.4 .1z"/>
<path d="M117.6 145.5h.5z"/>
<path d="M112.6 145.5l.5 .1z"/>
<path d="M112.6 145.5h.5z"/>
<path d="M107.7 145.5l.4 .1z"/>
<path d="M107.7 145.5h.5z"/>
<path d="M102.7 145.5l.5 .1z"/>
<path d="M102.7 145.5h.5z"/>
<path d="M97.8 145.5l.4 .1z"/>
<path d="M97.8 145.5h.5z"/>
<path d="M92.9 145.5l.4 .1z"/>
<path d="M92.9 145.5h.4z"/>
</g>
<g fill="none" stroke="#000" stroke-width=".25">
<path d="M83.2 65.6v7.4M83.2 74.6v1.6M83.2 77.8v9.5M86.4 67.2h18.1M90.6 71.2v30.1M93.8 72.7h10.5M101.6 78.3h3.2M107.9 76.7v10.3M111.4 67.2h18.1M111.6 72.7h10.5M120.3 76.7v10.3M123.5 78.3h3.2"/>
<path d="M125.2 71.2v25.8M132.7 65.6v7.4M132.7 74.6v1.6M132.7 77.8v9.5M52.1 91.2h10.2M53.7 94.4v18.5M57.6 98.6h35.8M63.9 91.2h1.5M64.8 97.2v3.2M67 91.2h9.6M78.1 91.2h1.6M81.3 91.2h10.2"/>
<path d="M83.2 88.9v1.6M83.2 92.1v7.4M92.2 86.6a1.23 1.23 0 0 1 1.4-.2 1.23 1.23 0 0 1 .7 1.1v7.4a1.24 1.24 0 0 1-1.2 1.2 1.24 1.24 0 0 1-1.2-1.2v-7.4zM93.1 96.1h.1M95 98.6h30.2v34.6h-34.6v-30.3zM96.8 87.5v7.4M96.8 87.5a1.23 1.23 0 0 1 1.2-1.2 1.23 1.23 0 0 1 1.3 1.2v7.4a1.23 1.23 0 0 1-1.3 1.2M96.8 94.9a1.23 1.23 0 0 0 1.2 1.2M98 96.1h.1M102.1 86.6a1.23 1.23 0 0 1 1.3-.2 1.23 1.23 0 0 1 .8 1.1v7.4a1.24 1.24 0 0 1-1.2 1.2 1.24 1.24 0 0 1-1.3-1.2v-7.4zM103 96.1h.1M107.1 86.6a1.23 1.23 0 0 1 1.3-.2 1.23 1.23 0 0 1 .8 1.1v7.4a1.23 1.23 0 0 1-1.3 1.2 1.23 1.23 0 0 1-1.2-1.2v-7.4z"/>
<path d="M107.9 96.1h.1M107.9 88.5v1.6M107.9 91.7v10.3M112 86.6a1.23 1.23 0 0 1 1.4-.2 1.23 1.23 0 0 1 .7 1.1v7.4a1.23 1.23 0 0 1-1.2 1.2 1.23 1.23 0 0 1-1.2-1.2l-.1-7.4zM112.9 96.1h.1M117.8 96.1h.1M119 94.9a1.23 1.23 0 0 1-1.2 1.2M119 87.5a1.23 1.23 0 0 0-1.2-1.2 1.23 1.23 0 0 0-1.2 1.2v7.4a1.23 1.23 0 0 0 1.2 1.2M119.1 87.5v7.4M120.3 88.5v1.6M120.3 91.7v10.3M121.9 86.6a1.23 1.23 0 0 1 1.3-.2 1.23 1.23 0 0 1 .8 1.1v7.4a1.23 1.23 0 0 1-1.2 1.2 1.23 1.23 0 0 1-1.3-1.2v-7.4z"/>
<path d="M122.8 96.1h.1M132.7 88.9v1.6M132.7 92.1v7.4M141.5 94.8h-3.1l-13.6 6.5M53.7 118.9v18.6M59.2 101.8v11.2M59.2 118.8v11.2M63.2 115.9h5.9M63.2 103.5h5.9M64.8 119.1v3.2M70.7 115.9h1.5M70.7 103.5h1.5"/>
<path d="M73.8 115.9h9.6M73.8 103.5h9.6M78.6 100.2l.9-.4h7.4a1.23 1.23 0 0 1 1.2 1.3 1.23 1.23 0 0 1-1.2 1.2h-7.4a1.24 1.24 0 0 1-1.1-.8 1.24 1.24 0 0 1 .2-1.3zM78.6 110.1l.9-.4h7.4a1.23 1.23 0 0 1 1.2 1.3 1.23 1.23 0 0 1-1.2 1.2h-7.4a1.24 1.24 0 0 1-1.1-.8 1.24 1.24 0 0 1 .2-1.3zM78.6 115l.9-.3h7.4a1.23 1.23 0 0 1 1.2 1.2 1.23 1.23 0 0 1-1.2 1.2h-7.4a1.23 1.23 0 0 1-1.1-.7 1.23 1.23 0 0 1 .2-1.4zM78.6 120l.9-.4h7.4a1.24 1.24 0 0 1 1.2 1.3 1.24 1.24 0 0 1-1.2 1.2h-7.4a1.23 1.23 0 0 1-1.1-.8 1.23 1.23 0 0 1 .2-1.3zM79.5 104.8a1.23 1.23 0 0 0-1.2 1.2 1.23 1.23 0 0 0 1.2 1.3h7.4a1.23 1.23 0 0 0 1.2-1.3M79.5 104.8h7.4M84.9 115.9h1.6M84.9 103.5h1.6M86.9 104.8a1.23 1.23 0 0 1 1.2 1.2M88.1 115.9h5.9"/>
<path d="M88.1 103.5h5.9M88.2 111h.1M88.2 106h.1M88.2 101.1h.1M127.7 115.9h.1M127.7 111h.1M127.7 106h.1M127.7 101.1h.1M128.1 120l.8-.4h7.5a1.24 1.24 0 0 1 1.2 1.3 1.24 1.24 0 0 1-1.2 1.2h-7.5a1.23 1.23 0 0 1-1.1-.8 1.23 1.23 0 0 1 .3-1.3zM128.1 115l.8-.3h7.5a1.23 1.23 0 0 1 1.2 1.2 1.23 1.23 0 0 1-1.2 1.2h-7.5a1.23 1.23 0 0 1-1.1-.7 1.23 1.23 0 0 1 .3-1.4zM128.1 110.1l.8-.4h7.5a1.23 1.23 0 0 1 1.2 1.3 1.23 1.23 0 0 1-1.2 1.2h-7.5a1.24 1.24 0 0 1-1.1-.8 1.24 1.24 0 0 1 .3-1.3zM128.1 100.2l.8-.4h7.5a1.23 1.23 0 0 1 1.2 1.3 1.23 1.23 0 0 1-1.2 1.2h-7.5a1.24 1.24 0 0 1-1.1-.8 1.24 1.24 0 0 1 .3-1.3z"/>
<path d="M128.9 104.8a1.23 1.23 0 0 0-1.2 1.2M128.9 104.8h7.5M136.4 104.8a1.23 1.23 0 0 1 1.2 1.2 1.23 1.23 0 0 1-1.2 1.3h-7.5a1.23 1.23 0 0 1-1.2-1.3M138 109.7h14.7M138 107.3h14.7M151.1 112.9v3.2M154.3 100.9h-3.2v3.2M57.6 133.2h31.4M78.6 129.9l.9-.4h7.4a1.24 1.24 0 0 1 1.2 1.2 1.24 1.24 0 0 1-1.2 1.3h-7.4a1.23 1.23 0 0 1-1.1-.8 1.23 1.23 0 0 1 .2-1.3zM79.5 127h7.4M88.1 125.8a1.23 1.23 0 0 0-1.2-1.2h-7.4a1.23 1.23 0 0 0-1.2 1.2 1.23 1.23 0 0 0 1.2 1.2M88.1 125.8a1.23 1.23 0 0 1-1.2 1.2"/>
<path d="M88.2 130.7h.1M88.2 125.8h.1M88.2 120.9h.1M92.2 136.1a1.23 1.23 0 0 1 1.4-.3 1.23 1.23 0 0 1 .7 1.1v7.4a1.24 1.24 0 0 1-1.2 1.3 1.24 1.24 0 0 1-1.2-1.3v-7.4zM93.1 135.7h.1M96.8 136.9v7.4M98 135.7a1.23 1.23 0 0 1 1.3 1.2v7.4a1.23 1.23 0 0 1-1.3 1.3 1.23 1.23 0 0 1-1.2-1.3M98 135.7a1.23 1.23 0 0 0-1.2 1.2M98 135.7h.1M102.1 136.1a1.23 1.23 0 0 1 1.3-.3 1.23 1.23 0 0 1 .8 1.1v7.4a1.24 1.24 0 0 1-1.2 1.3 1.24 1.24 0 0 1-1.3-1.3v-7.4zM103 135.7h.1M107.1 136.1a1.23 1.23 0 0 1 1.3-.3 1.23 1.23 0 0 1 .8 1.1v7.4a1.23 1.23 0 0 1-1.3 1.3 1.23 1.23 0 0 1-1.2-1.3v-7.4z"/>
<path d="M107.9 135.7h.1M112 136.1a1.23 1.23 0 0 1 1.4-.3 1.23 1.23 0 0 1 .7 1.1v7.4a1.23 1.23 0 0 1-1.2 1.3 1.23 1.23 0 0 1-1.2-1.3l-.1-7.4zM112.9 135.7h.1M117.8 135.7a1.23 1.23 0 0 0-1.2 1.2v7.4a1.23 1.23 0 0 0 1.2 1.3 1.23 1.23 0 0 0 1.2-1.3M117.8 135.7h.1M117.8 135.7a1.23 1.23 0 0 1 1.2 1.2M119.1 136.9v7.4M121.9 136.1a1.23 1.23 0 0 1 1.3-.3 1.23 1.23 0 0 1 .8 1.1v7.4a1.23 1.23 0 0 1-1.2 1.3 1.23 1.23 0 0 1-1.3-1.3v-7.4zM122.8 135.7h.1M124.4 135.7h33.8M126.8 133.2h20.3M127.7 130.7h.1"/>
<path d="M127.7 125.8h.1M127.7 120.9h.1M127.7 125.8a1.23 1.23 0 0 1 1.2-1.2h7.5a1.23 1.23 0 0 1 1.2 1.2 1.23 1.23 0 0 1-1.2 1.2M127.7 125.8a1.23 1.23 0 0 0 1.2 1.2M128.1 129.9l.8-.4h7.5a1.24 1.24 0 0 1 1.2 1.2 1.24 1.24 0 0 1-1.2 1.3h-7.5a1.23 1.23 0 0 1-1.1-.8 1.23 1.23 0 0 1 .3-1.3zM128.9 127h7.5M145.5 138.9v3.1M148.7 126.9h-3.2v3.1M156.7 129.3v3.2M52.1 140.6h10.2M63.9 140.6h1.5M67 140.6h9.6"/>
<path d="M72.5 147.2l-6.7 6.7h-4.2M78.1 140.6h1.6M81.3 140.6h10.2M88 156.9h3.7v4.3h-3.7zM91.7 159.1h3.2M98 142.2v6.9M98 150.6v1.6M98 153.8v6.9M103 142.2v6.9M103 150.6v1.6M103 153.8v6.9M106.2 159.1h3.1"/>
<path d="M115.2 153.5h3.2M121.5 145.9v9.2M124 145.9v9.2M124.4 145.6h33.8M127.2 153.5h3.2M156.7 148.7v3.2"/>
<circle cx="72.3" cy="100.6" r="1.25"/>
<circle cx="95.6" cy="103.5" r="1.85"/>
<circle cx="95.6" cy="115.9" r="1.85"/>
<circle cx="107.9" cy="103.5" r="1.85"/>
<circle cx="107.9" cy="115.9" r="1.85"/>
<circle cx="120.3" cy="115.9" r="1.85"/>
<circle cx="120.3" cy="103.5" r="1.85"/>
<circle cx="95.6" cy="128.3" r="1.85"/>
<circle cx="107.9" cy="128.3" r="1.85"/>
<circle cx="120.3" cy="128.3" r="1.85"/>
</g>
<g fill="none" stroke="#000" stroke-width=".36">
<path d="M56.4 179.2h103M56.4 175.3h103v50.5h-103zM111.8 175.3v50.5M127.7 179.2v3.9M143.6 179.2v3.9M56.4 183.1h103M56.4 190.8h103M56.4 186.9h103M56.4 194.7h103M56.4 198.6h103M102.7 183.1v42.7M127.7 186.9v38.9"/>
<path d="M143.6 186.9v38.9M56.4 202.5h103M56.4 206.4h103M56.4 218h103M56.4 210.3h103M56.4 214.2h103M56.4 221.9h103"/>
</g>
<g fill="#000">
<path d="M83.2 67.2l3.2-.5v1zM90.6 72.7l3.2-.5v1.1zM104.8 77.8l3.1 .5-3.1 .5zM122.1 72.2l3.1 .5-3.1 .6zM120.3 78.3l3.2-.5v1zM129.5 66.7l3.2 .5-3.2 .5zM53.7 91.2l.5 3.2h-1.1zM71.4 99.8h1.9h-2zM71.4 99.8h1.9zM71.5 99.7l1.7 .1h-1.8zM71.5 99.7l1.7 .1zM71.5 99.7h1.6z"/>
<path d="M71.6 99.6l1.5 .1zM71.6 99.6h1.4zM71.7 99.5l1.3 .1zM71.7 99.5h1.2zM71.8 99.5h1.1zM71.8 99.5h1zM71.9 99.4l.9 .1zM71.9 99.4h.8zM72 99.4h.7zM72 99.4h.6zM72.1 99.4h.5zM72.1 99.4h.4z"/>
<path d="M74.7 82.7l.8 7.8h-.8zM74.7 82.7l.8 .8v7zM75.5 83.5l7-.8v.8zM74.7 82.7h7.8l-7 .8zM133.3 82.7h7.9l-7.9 .8zM133.3 83.5l7.9-.8-.8 .8zM140.4 83.5l.8 7h-.8zM140.4 83.5l.8-.8v7.8zM59.2 98.6l.6 3.2h-1.1zM64.2 100.4h1.1l-.5 3.1zM64.8 115.9l.5 3.2h-1.1zM71.3 101.4l1.9 .1z"/>
<path d="M71.3 101.4h2zM71.4 101.5l1.7 .1zM71.4 101.5h1.8zM71.5 101.6l1.5 .1zM71.5 101.6h1.6zM71.6 101.7h1.3zM71.6 101.7h1.4zM71.7 101.7l1.1 .1zM71.7 101.7h1.2zM71.8 101.8h.9zM71.8 101.8h1zM71.9 101.8l.7 .1z"/>
<path d="M71.9 101.8h.8zM72 101.9h.5zM72 101.9h.6zM72.1 101.9h.4zM122 102.7l2.6-1.8 .5 .9zM151.1 109.7l.5 3.2h-1zM150.6 104.1h1l-.5 3.2zM53.1 137.5h1.1l-.5 3.1zM58.7 130h1.1l-.6 3.2zM145.5 135.7l.6 3.2h-1.1zM145 130h1.1l-.6 3.2zM156.1 132.5h1.1l-.5 3.2z"/>
<path d="M72.1 146.9l2.6-1.9-1.9 2.6zM74.7 141.3l.8 7.1-.8 .7zM74.7 141.3h.8v7.1zM74.7 149.1l7.8-.7v.7zM74.7 149.1l.8-.7h7zM94.9 158.5l3.1 .6-3.1 .5zM103 159.1l3.2-.6v1.1zM118.4 153l3.1 .5-3.1 .5zM124 153.5l3.2-.5v1zM133.3 148.4h7.1l-7.1 .7zM133.3 149.1l7.1-.7 .8 .7zM140.4 141.3l.8 7.8-.8-.7z"/>
<path d="M140.4 141.3h.8v7.8zM156.7 145.6l.5 3.1h-1.1z"/>
</g>
<g fill="none" stroke="#000" stroke-width=".2">
<path d="M26.1 50.9h163.7M26.2 50.8v9.7M189.7 50.8v9.7M26.1 60.4h163.7M71.2 99.9h2.2M71 100.5h2.6M71 100.6h2.6M71 100.7h2.6M71 100.8h2.6M71.1 100.3h2.5M71.1 100.9h2.5M71.1 101h2.4"/>
<path d="M71.1 100.2h2.4M71.1 100.1h2.4M71.1 101.2h2.4M71.2 101.3h2.2M71.2 100h2.2M71.2 101.4h2.2"/>
</g>
<g font-size="3.9">
<text x="26.4" y="43.5">28-Lead Very Thin Plastic Quad Flat, No Lead Package (ZXX) - 4x4x0.9 mm Body [VQFN]</text>
<text x="26.4" y="48.1">With 2.7 mm Exposed Pad and Stepped Wettable Flanks</text>
<text x="76.5" y="171.2">RECOMMENDED LAND PATTERN</text>
</g>
<g font-size="3.2">
<text x="28.4" y="54.7">Note:</text>
<text x="41.1" y="58.3">http://www.microchip.com/packaging</text>
<text x="41.1" y="54.7">For the most current package drawings, please see the Microchip Packaging Specification located at</text>
<text x="106.1" y="68.3">C1</text>
<text x="106.1" y="73.9">X2</text>
<text x="111.9" y="79.4">EV</text>
<text x="143.2" y="95.9">ØV</text>
<text x="155.9" y="102">G2</text>
<text x="62.5" y="110.9">EV</text>
<text x="51.6" y="117">C2 Y2</text>
<text x="150.3" y="128">G1</text>
<text x="155" y="141.8">Y1</text>
<text x="39" y="155">SILK SCREEN</text>
<text x="132.1" y="154.6">X1</text>
<text x="88.7" y="160.2">E</text>
</g>
<g font-size="2.9">
<text x="104.3" y="178.3">Units</text>
<text x="126" y="178.3">MILLIMETERS</text>
<text x="89" y="182.2">Dimension Limits</text>
<text x="117.1" y="182.2">MIN</text>
<text x="132.3" y="182.2">NOM</text>
<text x="148.4" y="182.2">MAX</text>
<text x="57.3" y="189.9">Center Pad Width</text>
<text x="57.3" y="186">Contact Pitch</text>
<text x="105.5" y="189.9">X2</text>
<text x="106.3" y="186">E</text>
<text x="129.5" y="186">0.40 BSC</text>
<text x="148.7" y="189.9">2.80</text>
<text x="57.3" y="193.8">Center Pad Length</text>
<text x="57.3" y="197.7">Contact Pad Spacing</text>
<text x="105.4" y="197.7">C1</text>
<text x="105.5" y="193.8">Y2</text>
<text x="132.8" y="197.7">4.00</text>
<text x="148.7" y="193.8">2.80</text>
<text x="57.3" y="201.6">Contact Pad Spacing</text>
<text x="105.4" y="201.6">C2</text>
<text x="132.8" y="201.6">4.00</text>
<text x="57.3" y="209.4">Contact Pad Length (X28)</text>
<text x="57.3" y="205.5">Contact Pad Width (X28)</text>
<text x="105.5" y="209.4">Y1</text>
<text x="105.5" y="205.5">X1</text>
<text x="148.7" y="209.4">0.80</text>
<text x="148.7" y="205.5">0.20</text>
<text x="57.3" y="213.2">Contact Pad to Center Pad (X28)</text>
<text x="105.3" y="213.2">G1</text>
<text x="116.9" y="213.2">0.20</text>
<text x="57.3" y="217.1">Contact Pad to Contact Pad (X24)</text>
<text x="57.3" y="221">Thermal Via Diameter</text>
<text x="105.3" y="217.1">G2</text>
<text x="106.3" y="221">V</text>
<text x="116.9" y="217.1">0.20</text>
<text x="132.8" y="221">0.30</text>
<text x="57.3" y="224.9">Thermal Via Pitch</text>
<text x="105.3" y="224.9">EV</text>
<text x="132.8" y="224.9">1.00</text>
<text x="34" y="228.3">Notes:</text>
<text x="34" y="232.9">1. Dimensioning and tolerancing per ASME Y14.5M</text>
<text x="43.6" y="237">BSC: Basic Dimension. Theoretically exact value shown without tolerances.</text>
<text x="34" y="241">2. For best soldering results, thermal vias, if used, should be filled or tented to avoid solder loss during</text>
<text x="38.1" y="244.3">reflow process</text>
<text x="125.1" y="251.7">Microchip Technology Drawing C04-2532 Rev B</text>
<text x="26.6" y="261.3">© 2021 Microchip Technology Inc.</text>
</g>
<g font-size="2.3">
<text x="91.8" y="85.2">28</text>
<text x="75.4" y="101.9">1</text>
<text x="75.4" y="106.8">2</text>
</g>
</svg>
